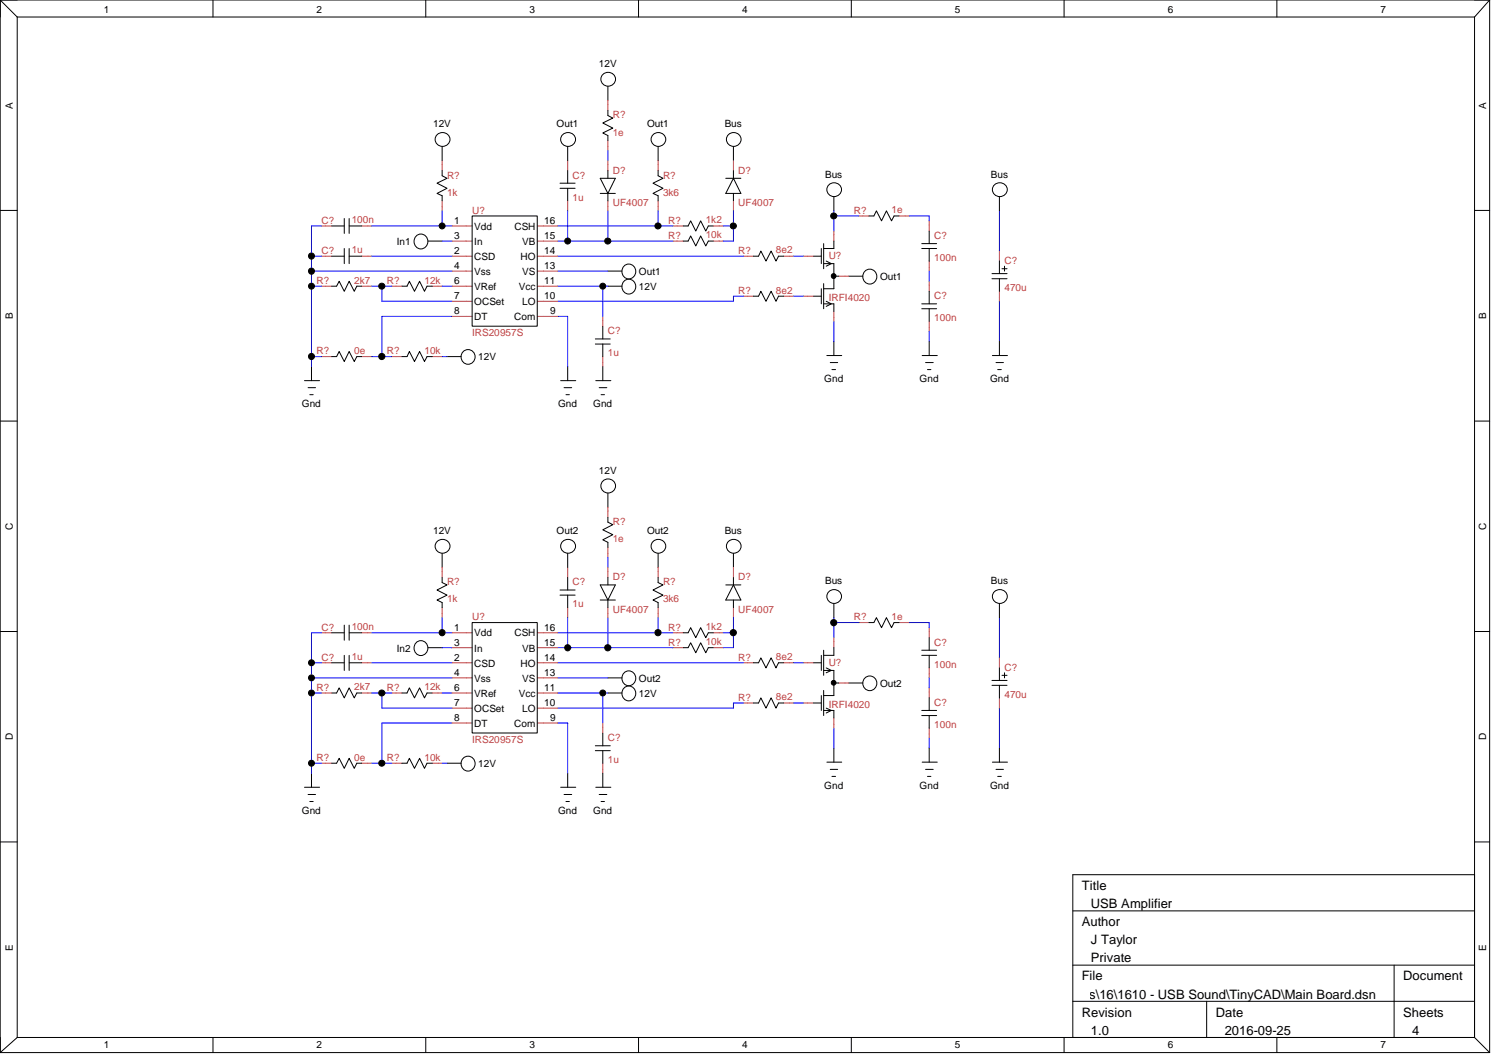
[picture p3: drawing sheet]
<svg xmlns="http://www.w3.org/2000/svg" width="297mm" height="210mm" viewBox="0 0 297 210" stroke-linecap="round" stroke-linejoin="round" font-family="sans-serif">
<g fill="none" stroke="#c04040" stroke-width=".2">
<path d="M120.9 20v2M88 32v2M88 40v2M112.9 32v2M112.9 40v2M120.9 28v2M120.9 32v2M120.9 40v2M130.9 32v2M130.9 40v2M145.9 32v2M145.9 40v2"/>
<path d="M64 51h2M64 45h2M64 56.9h2M72 51h2M72 45h2M72 56.9h2M78 56.9h2M86 56.9h2M90 51h3.9M90 45h3.9M90 56.9h3.9M90 48h3.9"/>
<path d="M90 53.9h3.9M90 59.9h3.9M106.9 51h4.1M106.9 45h4.1M106.9 56.9h4.1M106.9 48h4.1M106.9 53.9h4.1M106.9 59.9h4.1M133.9 45h2M133.9 48h2M141.9 45h2M141.9 48h2"/>
<path d="M147.9 58.9h2M147.9 51h2M155.9 58.9h2M155.9 51h2M159.9 58.9h2M159.9 51h2M165.9 46v2M166.9 54.9h2M170.9 43h2M178.9 43h2M184.9 43.9v2.1M184.9 51.9v2"/>
<path d="M184.9 56v2M198.8 50v1.9M198.8 58v1.9M64 71h2M72 71h2M78 71h2M86 71h2M90 62.9h3.9M106.9 62.9h4.1M119.9 62.9v2M119.9 71v1.9M165.9 61.9v2"/>
<path d="M184.9 63.9v2.1M88 112.9v2M112.9 112.9v2M120.9 100.9v2M120.9 108.9v2M120.9 112.9v2M130.9 112.9v2M145.9 112.9v2M64 131.9h2M64 125.9h2M64 137.9h2M72 131.9h2"/>
<path d="M72 125.9h2M72 137.9h2M78 137.9h2M86 137.9h2M88 120.9v2M90 131.9h3.9M90 125.9h3.9M90 137.9h3.9M90 128.9h3.9M90 134.9h3.9M106.9 131.9h4.1M106.9 125.9h4.1"/>
<path d="M106.9 137.9h4.1M106.9 128.9h4.1M106.9 134.9h4.1M112.9 120.9v2M120.9 120.9v2M130.9 120.9v2M133.9 125.9h2M133.9 128.9h2M141.9 125.9h2M141.9 128.9h2M145.9 120.9v2M147.9 139.9h2"/>
<path d="M147.9 131.9h2M155.9 139.9h2M155.9 131.9h2M159.9 139.9h2M159.9 131.9h2M165.9 126.9v2M166.9 135.9h2M170.9 123.9h2M178.9 123.9h2M184.9 124.9v2M184.9 132.9v2M184.9 136.9v2"/>
<path d="M198.8 130.9v2M198.8 138.9v2M64 151.8h2M72 151.8h2M78 151.8h2M86 151.8h2M90 140.9h3.9M90 143.8h3.9M106.9 140.9h4.1M106.9 143.8h4.1M119.9 143.8v2.1M119.9 151.8v2"/>
<path d="M165.9 142.9v2M184.9 144.9v2"/>
</g>
<g fill="none" stroke="#000" stroke-width=".2">
<path d="M0 0h296.4M0 0v209.4M0 0l3.4 3.4M3.4 3.4h290M3.4 3.4v203M42.4 0v3.4M84.7 0v3.4M120.9 17.2v2.8M127 0v3.4M169.4 0v3.4M211.7 0v3.4M254 0v3.4"/>
<path d="M293.4 3.4v203M296.4 0v209.4M296.4 0l-3 3.4M86.8 26.9a1.43 1.43 0 0 1 2.2-.2 1.43 1.43 0 0 1-.1 2.2 1.44 1.44 0 0 1-1.8-.1 1.44 1.44 0 0 1-.3-1.9zM88 34v1l.9 .5-2 .9 2 1.1-2 1 1.1 .4v1.1M88 29.2v2.8M111.4 36.4h3M111.4 37.5h3M111.8 26.9a1.43 1.43 0 0 1 2.2-.2 1.43 1.43 0 0 1-.1 2.2 1.44 1.44 0 0 1-1.9-.1 1.44 1.44 0 0 1-.2-1.9zM112.9 29.2v2.8M112.9 34v2.4M112.9 37.5v2.5"/>
<path d="M119.4 35.5h3l-1.5 3zM119.4 38.5h3M120.9 22v1l1 .5-2 1 2 1-2 1 1 .5v1M120.9 34v1.5M120.9 38.5v1.5M130.9 34v1l1 .5-2 .9 2 1.1-2 1 1 .4v1.1M130.9 29.2v2.8M144.4 35.5h3M145.9 35.5l1.5 3h-3zM145.9 29.2v2.8M145.9 34v1.5M145.9 38.5v1.5"/>
<path d="M165.9 39.2v2.8M197.7 36.9a1.43 1.43 0 0 1 2.2-.2 1.43 1.43 0 0 1-.1 2.1 1.44 1.44 0 0 1-1.9 0 1.44 1.44 0 0 1-.2-1.9zM198.8 39.2v2.8M0 41.9h3.4M66 56.9h1l.5-.9 1 2 1-2 1 2 .5-1.1h1M66 51h2.5M66 45h2.5M68.5 43.5v2.9M68.5 49.4v3.1M69.5 51h2.5M69.5 45h2.5M69.5 43.5v2.9"/>
<path d="M69.5 49.4v3.1M80 56.9h1l.4-.9 1.1 2 1-2 1 2 .5-1.1h1M82.9 46.8a1.43 1.43 0 0 1 2.2 1.2 1.43 1.43 0 0 1-2.2 1.2 1.58 1.58 0 0 1 0-2.4zM85.2 48h2.8M93.9 43h13v21.9h-13zM120.9 56.9h2.8M120.9 53.9h2.8M124.3 55.8a1.43 1.43 0 0 1 2.2 1.2 1.43 1.43 0 0 1-2.2 1.2 1.58 1.58 0 0 1 0-2.4zM124.3 52.8a1.43 1.43 0 0 1 2.2 1.2 1.43 1.43 0 0 1-2.2 1.2 1.58 1.58 0 0 1 0-2.4zM135.9 45h1l.5-1.1 1 2.1 1-2.1 1 2.1 .5-1h1M135.9 48h1l.5-1.1 1 2 1-2 1 2 .5-.9h1M149.9 58.9h1l.5-.9 1 1.9 1-1.9 1 1.9 .5-1h1"/>
<path d="M149.9 51h1l.5-1 1 1.9 1-1.9 1 1.9 .5-.9h1M161.9 58.9h1.5M161.9 51h1.5M163.4 49.4v3.1M163.4 57.4v3.1M163.9 52.5h2v4.9h-2M163.9 48.5v5M163.9 56.4v5M164.4 51.9l1 .6-1 .5M164.4 59.9l1 .6-1 .5M165.9 48v1.4h-2M165.9 54.9h1"/>
<path d="M168.9 54.9h2.8M172.9 43h1l.5-1 1 1.9 1-1.9 1 1.9 .5-.9h1M183.4 48.5h2.9M183.4 49.4h2.9M184.9 46v2.5M184.9 49.4v2.5M184.9 58v2.5M197.4 54.4h3M197.4 55.5h3M198.8 51.9v2.5M198.8 55.5v2.5M199.3 53.5h1.1"/>
<path d="M199.9 53v.9M293.4 41.9h3M60.6 75.7h3M61.3 77.1h1.5M61.6 78.5h.7M62 72.9v2.8M66 71h1l.5-1.1 1 2 1-2 1 2 .5-.9h1M80 71h1l.4-1.1 1.1 2 1-2 1 2 .5-.9h1M88.9 71h2.8M111.5 75.7h3.1M112.2 77.1h1.5M112.6 78.5h.7"/>
<path d="M112.9 72.9v2.8M118.4 67.4h3M118.4 68.5h3M118.5 75.7h3M119.2 77.1h1.5M119.6 78.5h.7M119.9 64.9v2.5M119.9 68.5v2.5M119.9 72.9v2.8M163.9 60.5h2v1.4M164.5 70.7h3M165.2 72.1h1.5"/>
<path d="M165.5 73.5h.7M165.9 67.9v2.8M183.4 60.5h2.9M183.4 61.4h2.9M183.5 70.7h3M184.1 72.1h1.6M184.5 73.5h.7M184.9 61.4v2.5M184.9 67.9v2.8M197.4 70.7h3M198.2 72.1h1.4M198.5 73.5h.7"/>
<path d="M198.8 67.9v2.8M0 83.8h3.4M120.9 98.1v2.8M293.4 83.8h3M86.8 107.9a1.43 1.43 0 0 1 2.2-.3 1.43 1.43 0 0 1-.1 2.2 1.44 1.44 0 0 1-1.8-.1 1.44 1.44 0 0 1-.3-1.8zM88 114.9v1l.9 .5-2 1 2 1-2 1 1.1 .5v1M88 110.1v2.8M111.4 117.4h3M111.4 118.4h3M111.8 107.9a1.43 1.43 0 0 1 2.2-.3 1.43 1.43 0 0 1-.1 2.2 1.44 1.44 0 0 1-1.9-.1 1.44 1.44 0 0 1-.2-1.8zM112.9 110.1v2.8M112.9 114.9v2.5"/>
<path d="M112.9 118.4v2.5M119.4 116.4h3l-1.5 3zM119.4 119.4h3M120.9 102.9v1l1 .5-2 1 2 1-2 1 1 .5v1M120.9 114.9v1.5M120.9 119.4v1.5M130.9 114.9v1l1 .5-2 1 2 1-2 1 1 .5v1M130.9 110.1v2.8M144.4 116.4h3M145.9 116.4l1.5 3h-3zM145.9 110.1v2.8M145.9 114.9v1.5"/>
<path d="M145.9 119.4v1.5M197.7 117.9a1.43 1.43 0 0 1 2.2-.3 1.43 1.43 0 0 1-.1 2.2 1.44 1.44 0 0 1-1.9-.1 1.44 1.44 0 0 1-.2-1.8zM0 125.6h3.4M66 137.9h1l.5-1 1 2 1-2 1 2 .5-1h1M66 131.9h2.5M66 125.9h2.5M68.5 124.4v3M68.5 130.4v3M69.5 124.4v3M69.5 130.4v3M69.5 131.9h2.5M69.5 125.9h2.5"/>
<path d="M80 137.9h1l.4-1 1.1 2 1-2 1 2 .5-1h1M82.9 127.7a1.43 1.43 0 0 1 2.2 1.2 1.43 1.43 0 0 1-2.2 1.2 1.58 1.58 0 0 1 0-2.4zM85.2 128.9h2.8M93.9 123.9h13v21.9h-13zM120.9 137.9h2.8M120.9 134.9h2.8M124.3 136.8a1.43 1.43 0 0 1 2.2 1.2 1.43 1.43 0 0 1-2.2 1.2 1.58 1.58 0 0 1 0-2.4zM124.3 133.8a1.43 1.43 0 0 1 2.2 1.2 1.43 1.43 0 0 1-2.2 1.2 1.58 1.58 0 0 1 0-2.4zM135.9 125.9h1l.5-1 1 2 1-2 1 2 .5-1h1M135.9 128.9h1l.5-1 1 2 1-2 1 2 .5-1h1M149.9 139.9h1l.5-1 1 2 1-2 1 2 .5-1h1M149.9 131.9h1l.5-1 1 2 1-2 1 2 .5-1h1"/>
<path d="M161.9 139.9h1.5M161.9 131.9h1.5M163.4 130.4v3M163.4 138.4v3M163.9 133.4h2v5h-2M163.9 129.4v5M163.9 137.4v5M164.4 132.9l1 .5-1 .5M165.9 120.1v2.8M165.9 128.9v1.5h-2M165.9 135.9h1M168.9 135.9h2.8"/>
<path d="M172.9 123.9h1l.5-1 1 2 1-2 1 2 .5-1h1M183.4 129.4h2.9M183.4 130.4h2.9M184.9 126.9v2.5M184.9 130.4v2.5M184.9 138.9v2.5M197.4 135.4h3M197.4 136.4h3M198.8 120.1v2.8M198.8 132.9v2.5M198.8 136.4v2.5M199.3 134.4h1.1"/>
<path d="M199.9 133.9v1M293.4 125.6h3M60.6 156.6h3M61.3 158.1h1.5M61.6 159.5h.7M62 153.8v2.8M66 151.8h1l.5-.9 1 2 1-2 1 2 .5-1.1h1M80 151.8h1l.4-.9 1.1 2 1-2 1 2 .5-1.1h1M88.9 151.8h2.8M111.5 156.6h3.1M112.2 158.1h1.5M112.6 159.5h.7"/>
<path d="M112.9 153.8v2.8M118.4 148.4h3M118.4 149.4h3M118.5 156.6h3M119.2 158.1h1.5M119.6 159.5h.7M119.9 145.9v2.5M119.9 149.4v2.4M119.9 153.8v2.8M163.9 141.4h2v1.5M164.4 140.9l1 .5-1 .5M164.5 151.6h3"/>
<path d="M165.2 153.1h1.5M165.5 154.5h.7M165.9 148.8v2.8M183.4 141.4h2.9M183.4 142.4h2.9M183.5 151.6h3M184.1 153.1h1.6M184.5 154.5h.7M184.9 142.4v2.5M184.9 148.8v2.8M197.4 151.6h3M198.2 153.1h1.4"/>
<path d="M198.5 154.5h.7M198.8 148.8v2.8M0 167.5h3.4M293.4 174h-80v32.4M293.4 167.5h3M213.4 181.2h80M213.4 192h80M213.4 199.2h80M240.1 199.2v7.2M277.4 192v14.4M0 209.4h296.4M3.4 206.4h290"/>
<path d="M3.4 206.4l-3.4 3M42.4 206.4v3M84.7 206.4v3M127 206.4v3M169.4 206.4v3M211.7 206.4v3M254 206.4v3M293.4 206.4l3 3"/>
<circle cx="121" cy="15.8" r="1.42"/>
<circle cx="131" cy="27.8" r="1.42"/>
<circle cx="146" cy="27.8" r="1.42"/>
<circle cx="166" cy="37.8" r="1.42"/>
<circle cx="62" cy="50.9" r=".6"/>
<circle cx="62" cy="53.9" r=".6"/>
<circle cx="62" cy="56.9" r=".59"/>
<circle cx="76" cy="56.9" r=".61"/>
<circle cx="88" cy="45" r=".59"/>
<circle cx="112.9" cy="48" r=".59"/>
<circle cx="119.9" cy="56.9" r=".59"/>
<circle cx="120.9" cy="48" r=".61"/>
<circle cx="130.9" cy="45" r=".61"/>
<circle cx="145.9" cy="45" r=".61"/>
<circle cx="165.8" cy="54.9" r=".48"/>
<circle cx="165.9" cy="43" r=".61"/>
<circle cx="173" cy="55" r="1.45"/>
<circle cx="62" cy="70.9" r=".6"/>
<circle cx="76" cy="70.9" r=".62"/>
<circle cx="93.1" cy="71" r="1.43"/>
<circle cx="121" cy="96.7" r="1.43"/>
<circle cx="131" cy="108.7" r="1.42"/>
<circle cx="146" cy="108.7" r="1.42"/>
<circle cx="166" cy="118.7" r="1.42"/>
<circle cx="62" cy="137.9" r=".59"/>
<circle cx="62" cy="131.9" r=".59"/>
<circle cx="62" cy="134.9" r=".59"/>
<circle cx="76" cy="137.9" r=".61"/>
<circle cx="88" cy="125.9" r=".6"/>
<circle cx="112.9" cy="128.9" r=".6"/>
<circle cx="119.9" cy="137.9" r=".59"/>
<circle cx="120.9" cy="128.9" r=".62"/>
<circle cx="130.9" cy="125.9" r=".62"/>
<circle cx="145.9" cy="125.9" r=".62"/>
<circle cx="165.9" cy="135.8" r=".47"/>
<circle cx="165.9" cy="123.9" r=".62"/>
<circle cx="173" cy="135.9" r="1.43"/>
<circle cx="62" cy="151.8" r=".59"/>
<circle cx="76" cy="151.8" r=".61"/>
<circle cx="93.1" cy="151.9" r="1.45"/>
</g>
<g fill="none" stroke="#00f" stroke-width=".2">
<path d="M120.9 30v2M62 51h2M62 56.9h2M62 53.9h28M64 45h-2v27.9M74 51h16M74 56.9h4M74 45h16M76 56.9v3h14M88 56.9h2M88 48h2M88 42v3"/>
<path d="M111 51h36.9M111 56.9h9.9M111 53.9h9.9M111 48h22.9M111 45h22.9M112.9 42v6M119.9 56.9v6M120.9 42v6M130.9 42v3M143.9 45h2M145.9 42v6h-2M147.9 58.9h-2v1h-34.9"/>
<path d="M157.9 51h2M157.9 58.9h2M165.9 42v4M165.9 43h5M180.9 43h4v.9M184.9 53.9v2.1M198.8 42v8M198.8 59.9v8M62 71h2M74 71h4M88 71h.9M90 62.9h-14v8.1"/>
<path d="M111 62.9h1.9v10M165.9 63.9v4M184.9 66v1.9M120.9 110.9v2M62 131.9h2M62 137.9h2M62 134.9h28M64 125.9h-2v27.9M74 131.9h16M74 137.9h4M74 125.9h16M76 137.9v3h14"/>
<path d="M88 122.9v3M88 137.9h2M88 128.9h2M111 131.9h36.9M111 137.9h9.9M111 134.9h9.9M111 128.9h22.9M111 125.9h22.9M112.9 122.9v6M119.9 137.9v5.9M120.9 122.9v6M130.9 122.9v3"/>
<path d="M143.9 125.9h2M145.9 122.9v6h-2M147.9 139.9h-2v1h-34.9M157.9 131.9h2M157.9 139.9h2M165.9 122.9v4M165.9 123.9h5M180.9 123.9h4v1M184.9 134.9v2M198.8 122.9v8M62 151.8h2M74 151.8h4"/>
<path d="M88 151.8h.9M90 143.8h-14v8M111 143.8h1.9v10M165.9 144.9v3.9M184.9 146.9v1.9M198.8 140.9v7.9"/>
</g>
<g fill="#000">
<circle cx="62" cy="50.9" r=".6"/>
<circle cx="62" cy="53.9" r=".6"/>
<circle cx="62" cy="56.9" r=".59"/>
<circle cx="76" cy="56.9" r=".61"/>
<circle cx="88" cy="45" r=".59"/>
<circle cx="112.9" cy="48" r=".59"/>
<circle cx="119.9" cy="56.9" r=".59"/>
<circle cx="120.9" cy="48" r=".61"/>
<circle cx="130.9" cy="45" r=".61"/>
<circle cx="145.9" cy="45" r=".61"/>
<circle cx="165.8" cy="54.9" r=".48"/>
<circle cx="165.9" cy="43" r=".61"/>
<circle cx="62" cy="70.9" r=".6"/>
<circle cx="76" cy="70.9" r=".62"/>
<circle cx="62" cy="137.9" r=".59"/>
<circle cx="62" cy="131.9" r=".59"/>
<circle cx="62" cy="134.9" r=".59"/>
<circle cx="76" cy="137.9" r=".61"/>
<circle cx="88" cy="125.9" r=".6"/>
<circle cx="112.9" cy="128.9" r=".6"/>
<circle cx="119.9" cy="137.9" r=".59"/>
<circle cx="120.9" cy="128.9" r=".62"/>
<circle cx="130.9" cy="125.9" r=".62"/>
<circle cx="145.9" cy="125.9" r=".62"/>
<circle cx="165.9" cy="135.8" r=".47"/>
<circle cx="165.9" cy="123.9" r=".62"/>
<circle cx="62" cy="151.8" r=".59"/>
<circle cx="76" cy="151.8" r=".61"/>
</g>
<g font-size="2.6">
<text x="215.2" y="177.1">Title</text>
<text x="215.2" y="184.3">Author</text>
<text x="217" y="180.7">USB Amplifier</text>
<text x="217" y="187.9">J Taylor</text>
<text x="217" y="191.5">Private</text>
<text x="215.2" y="195.1">File</text>
<text x="279.2" y="195.1">Document</text>
<text x="200" y="198.7">C:\JPT\Projects\16\1610 - USB Sound\TinyCAD\Main Board.dsn</text>
<text x="215.2" y="202.3">Revision</text>
<text x="241.9" y="202.3">Date</text>
<text x="279.2" y="202.3">Sheets</text>
<text x="217" y="205.9">1.0</text>
<text x="243.7" y="205.9">2016-09-25</text>
<text x="281" y="205.9">4</text>
</g>
<g font-size="2">
<text x="20.7" y="2.6">1</text>
<text x="63" y="2.6">2</text>
<text x="105.3" y="2.6">3</text>
<text x="147.7" y="2.6">4</text>
<text x="190" y="2.6">5</text>
<text x="232.3" y="2.6">6</text>
<text x="274.7" y="2.6">7</text>
<text x="119.2" y="13.4">12V</text>
<text x="2.6" y="21.6" transform="rotate(-90 2.6 21.6)">A</text>
<text x="295.7" y="21.6" transform="rotate(-90 295.7 21.6)">A</text>
<text x="86.2" y="25.4">12V</text>
<text x="110.7" y="25.4">Out1</text>
<text x="128.7" y="25.4">Out1</text>
<text x="144.2" y="25.4">Bus</text>
<text x="164.2" y="35.3">Bus</text>
<text x="197.1" y="35.3">Bus</text>
<text x="90.3" y="44.5">1</text>
<text x="90.3" y="47.5">3</text>
<text x="94.4" y="45.7">Vdd</text>
<text x="102.4" y="45.7">CSH</text>
<text x="108.3" y="47.5">15</text>
<text x="108.3" y="44.5">16</text>
<text x="78.9" y="48.7">In1</text>
<text x="90.3" y="50.5">2</text>
<text x="90.3" y="53.5">4</text>
<text x="94.4" y="51.7">CSD</text>
<text x="94.4" y="48.7">In</text>
<text x="103.5" y="51.7">HO</text>
<text x="103.9" y="48.7">VB</text>
<text x="108.3" y="50.5">14</text>
<text x="108.3" y="53.5">13</text>
<text x="90.3" y="56.5">6</text>
<text x="90.3" y="59.5">7</text>
<text x="94.4" y="54.7">Vss</text>
<text x="94.4" y="57.7">VRef</text>
<text x="103.2" y="57.7">Vcc</text>
<text x="103.9" y="54.7">VS</text>
<text x="108.3" y="59.5">10</text>
<text x="108.3" y="56.5">11</text>
<text x="127.1" y="57.7">12V</text>
<text x="127.1" y="54.7">Out1</text>
<text x="175.1" y="55.7">Out1</text>
<text x="2.6" y="63.5" transform="rotate(-90 2.6 63.5)">B</text>
<text x="90.3" y="62.5">8</text>
<text x="94.4" y="60.7">OCSet</text>
<text x="94.4" y="63.7">DT</text>
<text x="102.3" y="63.7">Com</text>
<text x="103.9" y="60.7">LO</text>
<text x="109.4" y="62.5">9</text>
<text x="295.7" y="63.5" transform="rotate(-90 295.7 63.5)">B</text>
<text x="95.2" y="71.7">12V</text>
<text x="164" y="76.1">Gnd</text>
<text x="183" y="76.1">Gnd</text>
<text x="197" y="76.1">Gnd</text>
<text x="60.1" y="81.1">Gnd</text>
<text x="111" y="81.1">Gnd</text>
<text x="118" y="81.1">Gnd</text>
<text x="119.2" y="94.3">12V</text>
<text x="2.6" y="105.4" transform="rotate(-90 2.6 105.4)">C</text>
<text x="86.2" y="106.3">12V</text>
<text x="110.7" y="106.3">Out2</text>
<text x="128.7" y="106.3">Out2</text>
<text x="144.2" y="106.3">Bus</text>
<text x="295.7" y="105.4" transform="rotate(-90 295.7 105.4)">C</text>
<text x="164.2" y="116.2">Bus</text>
<text x="197.1" y="116.2">Bus</text>
<text x="90.3" y="125.5">1</text>
<text x="108.3" y="125.5">16</text>
<text x="78.9" y="129.6">In2</text>
<text x="90.3" y="131.4">2</text>
<text x="90.3" y="128.4">3</text>
<text x="94.4" y="126.6">Vdd</text>
<text x="94.4" y="129.6">In</text>
<text x="102.4" y="126.6">CSH</text>
<text x="103.9" y="129.6">VB</text>
<text x="108.3" y="131.4">14</text>
<text x="108.3" y="128.4">15</text>
<text x="90.3" y="134.5">4</text>
<text x="90.3" y="137.5">6</text>
<text x="94.4" y="132.6">CSD</text>
<text x="94.4" y="135.6">Vss</text>
<text x="103.5" y="132.6">HO</text>
<text x="103.9" y="135.6">VS</text>
<text x="108.3" y="134.5">13</text>
<text x="108.3" y="137.5">11</text>
<text x="127.1" y="135.6">Out2</text>
<text x="175.1" y="136.6">Out2</text>
<text x="90.3" y="140.5">7</text>
<text x="90.3" y="143.4">8</text>
<text x="94.4" y="138.6">VRef</text>
<text x="94.4" y="141.6">OCSet</text>
<text x="103.2" y="138.6">Vcc</text>
<text x="103.9" y="141.6">LO</text>
<text x="108.3" y="140.5">10</text>
<text x="109.4" y="143.4">9</text>
<text x="127.1" y="138.6">12V</text>
<text x="2.6" y="147.3" transform="rotate(-90 2.6 147.3)">D</text>
<text x="94.4" y="144.6">DT</text>
<text x="102.3" y="144.6">Com</text>
<text x="295.7" y="147.3" transform="rotate(-90 295.7 147.3)">D</text>
<text x="95.2" y="152.6">12V</text>
<text x="60.1" y="162">Gnd</text>
<text x="111" y="162">Gnd</text>
<text x="118" y="162">Gnd</text>
<text x="164" y="157">Gnd</text>
<text x="183" y="157">Gnd</text>
<text x="197" y="157">Gnd</text>
<text x="2.6" y="189.1" transform="rotate(-90 2.6 189.1)">E</text>
<text x="295.7" y="189.1" transform="rotate(-90 295.7 189.1)">E</text>
<text x="20.7" y="208.6">1</text>
<text x="63" y="208.6">2</text>
<text x="105.3" y="208.6">3</text>
<text x="147.7" y="208.6">4</text>
<text x="190" y="208.6">5</text>
<text x="232.3" y="208.6">6</text>
<text x="274.7" y="208.6">7</text>
</g>
<g font-size="2" fill="#c04040">
<text x="121.9" y="23.5">R?</text>
<text x="121.9" y="27">1e</text>
<text x="88.9" y="35.6">R?</text>
<text x="113.9" y="35.6">C?</text>
<text x="121.9" y="34.5">D?</text>
<text x="131.9" y="35.6">R?</text>
<text x="146.9" y="34.5">D?</text>
<text x="88.9" y="38.9">1k</text>
<text x="113.9" y="39.9">1u</text>
<text x="121.9" y="40.9">UF4007</text>
<text x="131.9" y="38.9">3k6</text>
<text x="146.9" y="40.9">UF4007</text>
<text x="64" y="44.5">C?</text>
<text x="70" y="44.4">100n</text>
<text x="93.9" y="42.5">U?</text>
<text x="132.9" y="44.5">R?</text>
<text x="132.9" y="47.5">R?</text>
<text x="140.4" y="44.4">1k2</text>
<text x="140.4" y="47.4">10k</text>
<text x="169.9" y="42.5">R?</text>
<text x="177.4" y="42.4">1e</text>
<text x="185.9" y="47.5">C?</text>
<text x="64" y="50.5">C?</text>
<text x="70" y="50.4">1u</text>
<text x="146.9" y="50.5">R?</text>
<text x="154.4" y="50.4">8e2</text>
<text x="164.9" y="51.5">U?</text>
<text x="185.9" y="51.9">100n</text>
<text x="199.9" y="52.5">C?</text>
<text x="63" y="56.5">R?</text>
<text x="70.5" y="56.4">2k7</text>
<text x="77" y="56.5">R?</text>
<text x="84.5" y="56.4">12k</text>
<text x="146.9" y="58.5">R?</text>
<text x="154.4" y="58.4">8e2</text>
<text x="164.9" y="59.9">IRFI4020</text>
<text x="185.9" y="59.5">C?</text>
<text x="199.9" y="57.9">470u</text>
<text x="185.9" y="63.9">100n</text>
<text x="63" y="70.5">R?</text>
<text x="70.5" y="70.4">0e</text>
<text x="77" y="70.5">R?</text>
<text x="84.5" y="70.4">10k</text>
<text x="93.9" y="66.9">IRS20957S</text>
<text x="120.9" y="66.5">C?</text>
<text x="120.9" y="70.9">1u</text>
<text x="121.9" y="104.5">R?</text>
<text x="121.9" y="107.9">1e</text>
<text x="88.9" y="116.5">R?</text>
<text x="88.9" y="119.8">1k</text>
<text x="113.9" y="116.5">C?</text>
<text x="121.9" y="115.5">D?</text>
<text x="131.9" y="116.5">R?</text>
<text x="131.9" y="119.8">3k6</text>
<text x="146.9" y="115.5">D?</text>
<text x="64" y="125.5">C?</text>
<text x="70" y="125.3">100n</text>
<text x="93.9" y="123.4">U?</text>
<text x="113.9" y="120.9">1u</text>
<text x="121.9" y="121.9">UF4007</text>
<text x="132.9" y="125.5">R?</text>
<text x="140.4" y="125.3">1k2</text>
<text x="146.9" y="121.9">UF4007</text>
<text x="169.9" y="123.4">R?</text>
<text x="177.4" y="123.4">1e</text>
<text x="64" y="131.4">C?</text>
<text x="70" y="131.4">1u</text>
<text x="132.9" y="128.4">R?</text>
<text x="140.4" y="128.4">10k</text>
<text x="146.9" y="131.4">R?</text>
<text x="154.4" y="131.4">8e2</text>
<text x="185.9" y="128.4">C?</text>
<text x="63" y="137.5">R?</text>
<text x="70.5" y="137.3">2k7</text>
<text x="77" y="137.5">R?</text>
<text x="84.5" y="137.3">12k</text>
<text x="164.9" y="132.5">U?</text>
<text x="185.9" y="132.8">100n</text>
<text x="199.9" y="133.4">C?</text>
<text x="146.9" y="139.4">R?</text>
<text x="154.4" y="139.4">8e2</text>
<text x="164.9" y="140.8">IRFI4020</text>
<text x="185.9" y="140.5">C?</text>
<text x="199.9" y="138.9">470u</text>
<text x="93.9" y="147.8">IRS20957S</text>
<text x="120.9" y="147.4">C?</text>
<text x="185.9" y="144.8">100n</text>
<text x="63" y="151.4">R?</text>
<text x="70.5" y="151.3">0e</text>
<text x="77" y="151.4">R?</text>
<text x="84.5" y="151.3">10k</text>
<text x="120.9" y="151.8">1u</text>
</g>
</svg>
